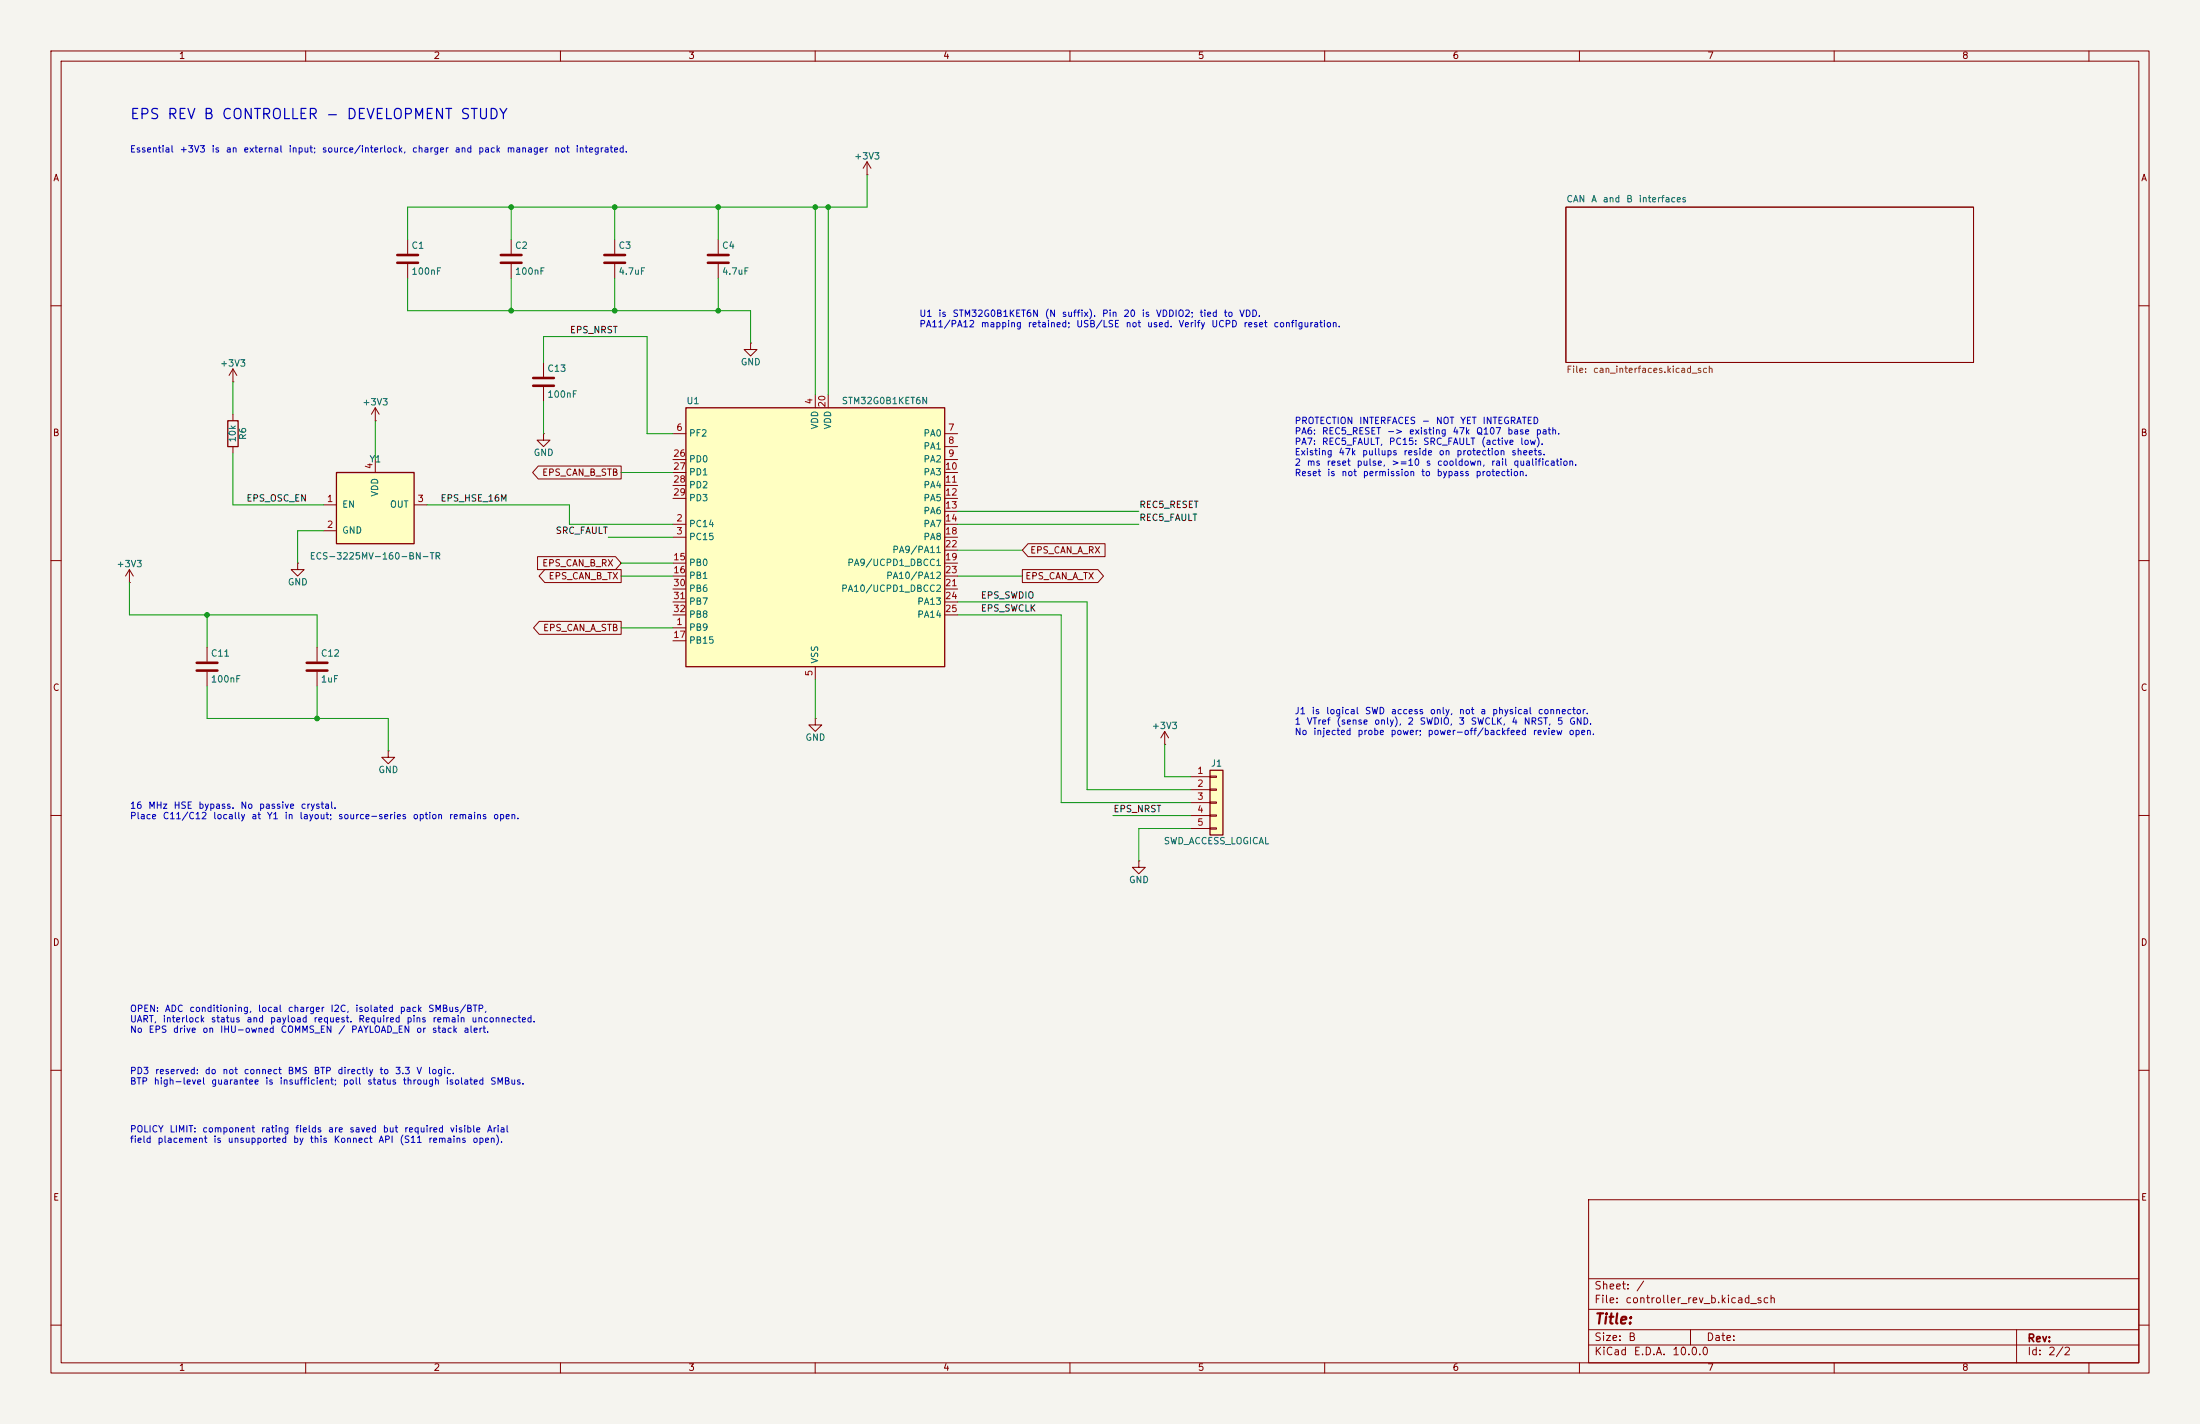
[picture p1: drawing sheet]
<svg xmlns="http://www.w3.org/2000/svg" width="432mm" height="279mm" viewBox="0 0 432 279" stroke-linecap="round" stroke-linejoin="round" font-family="sans-serif">
<path d="M0 0h431.8v279.4h-431.8z" fill="#f5f4ef" stroke="#f5f4ef" stroke-width=".2"/>
<g fill="none" stroke="#840000" stroke-width=".2">
<path d="M10 10h411.8v259.4h-411.8zM12 12h407.8v255.4h-407.8zM60 10v2M110 10v2M160 10v2M210 10v2M260 10v2M310 10v2M360 10v2M410 10v2M307.3 40.6h80v30.5h-80zM10 60h2"/>
<path d="M106.7 71.1v2.8M106.7 75.9v2.8M419.8 60h2M106.7 85.1v1.3h1.2l-1.2 1.2-1.3-1.2h1.3M106.7 85.1h.1M10 110h2M419.8 110h2M40.6 127v2.8M40.6 131.8v2.8M10 160h2M160 141v1.2h1.3l-1.3 1.3-1.3-1.3h1.3M160 141h.1"/>
<path d="M419.8 160h2M10 210h2M419.8 210h2M311.8 235.4h108v32h-108zM10 260h2M311.8 256.9h108M311.8 250.9h108M419.8 260h2M60 267.4v2M110 267.4v2M160 267.4v2M210 267.4v2"/>
<path d="M260 267.4v2M310 267.4v2M311.8 263.9h108M311.8 260.9h108M331.8 260.9v3M360 267.4v2M395.8 260.9v6.5M410 267.4v2"/>
</g>
<path d="M104.6 74.2h4.1M104.6 75.7h4.1M38.6 130h4.1M38.6 131.6h4.1" fill="none" stroke="#840000" stroke-width=".51"/>
<path d="M134.6 80h50.8v50.8h-50.8z" fill="#ffffc2"/>
<path d="M134.6 80h50.8v50.8h-50.8z" fill="none" stroke="#840000" stroke-width=".25"/>
<g fill="none" stroke="#840000" stroke-width=".2">
<path d="M160 77.5v2.5M162.6 77.5v2.5M132.1 85.1h2.5M132.1 90.2h2.5M132.1 92.7h2.5M132.1 95.3h2.5M132.1 97.8h2.5M185.4 85.1h2.6M185.4 87.6h2.6M185.4 90.2h2.6M185.4 92.7h2.6M185.4 95.3h2.6"/>
<path d="M185.4 97.8h2.6M132.1 102.9h2.5M132.1 105.4h2.5M132.1 110.5h2.5M132.1 113h2.5M132.1 115.6h2.5M132.1 118.1h2.5M185.4 102.9h2.6M185.4 105.4h2.6M185.4 100.3h2.6M185.4 110.5h2.6M185.4 113h2.6"/>
<path d="M185.4 115.6h2.6M185.4 108h2.6M185.4 118.1h2.6M132.1 123.2h2.5M132.1 125.7h2.5M132.1 120.7h2.5M160 130.8v2.6M185.4 120.7h2.6"/>
</g>
<path d="M66 92.7h15.3v14h-15.3z" fill="#ffffc2"/>
<path d="M66 92.7h15.3v14h-15.3z" fill="none" stroke="#840000" stroke-width=".25"/>
<path d="M63.5 99.1h2.5M73.7 90.2v2.5M81.3 99.1h2.5M63.5 104.1h2.5M223.5 168.9v1.3h1.3l-1.3 1.3-1.3-1.3h1.3M223.5 168.9h.1" fill="none" stroke="#840000" stroke-width=".2"/>
<path d="M237.5 151.1h2.5v12.7h-2.5z" fill="#ffffc2"/>
<path d="M44.7 82.6h2v5h-2zM237.5 151.1h2.5v12.7h-2.5z" fill="none" stroke="#840000" stroke-width=".25"/>
<g fill="none" stroke="#840000" stroke-width=".2">
<path d="M170.2 34.3h.1M170.2 31.8l-.8 1.2M170.2 31.8l.7 1.2M170.2 31.8v2.5M80 47v2.8M80 51.8v2.8M100.3 47v2.8M100.3 51.8v2.8M120.6 47v2.8M120.6 51.8v2.8M141 47v2.8M141 51.8v2.8"/>
<path d="M45.7 74.9h.1M45.7 72.4v2.5M45.7 72.4l-.7 1.3M45.7 72.4l.8 1.3M147.3 67.3v1.3h1.3l-1.3 1.3-1.3-1.3h1.3M147.3 67.3h.1M45.7 81.3v1.3M45.7 87.6v1.3M73.7 82.6h.1M73.7 80l-.8 1.3M73.7 80l.7 1.3M73.7 80v2.6"/>
<path d="M105.6 91.4h16.3v2.6h-16.3l-1.1-1.3zM25.4 114.3h.1M25.4 111.8l-.8 1.2M25.4 111.8l.8 1.2M25.4 111.8v2.5M58.4 110.5v1.3h1.3l-1.3 1.2-1.3-1.2h1.3M58.4 110.5h.1M105.5 109.2h15.3l1.1 1.3-1.1 1.3h-15.3zM106.9 111.8h15v2.5h-15l-1.1-1.3zM200.7 111.8h14.8l1.1 1.2-1.1 1.3h-14.8zM201.8 106.7h15.1v2.5h-15.1l-1.1-1.2zM62.2 127v2.8"/>
<path d="M62.2 131.8v2.8M105.8 121.9h16.1v2.6h-16.1l-1.1-1.3zM76.2 147.3v1.3h1.3l-1.3 1.3-1.3-1.3h1.3M76.2 147.3h.1M228.6 146.1h.1M228.6 143.5l-.8 1.3M228.6 143.5l.8 1.3M228.6 143.5v2.6M233.7 152.4h3.8M233.7 154.9h3.8M233.7 157.5h3.8M237.5 152.3h1.3v.2h-1.3z"/>
<path d="M237.5 154.8h1.3v.3h-1.3zM237.5 157.4h1.3v.2h-1.3zM237.5 159.9h1.3v.2h-1.3zM233.7 160h3.8M233.7 162.6h3.8M237.5 162.4h1.3v.3h-1.3z"/>
</g>
<path d="M78 50h4M78 51.6h4M98.3 50h4.1M98.3 51.6h4.1M118.6 50h4.1M118.6 51.6h4.1M138.9 50h4.1M138.9 51.6h4.1M60.2 130h4.1M60.2 131.6h4.1" fill="none" stroke="#840000" stroke-width=".51"/>
<g fill="none" stroke="#009600" stroke-width=".2">
<path d="M170.2 34.3v6.3h-90.2v6.4M80 54.6v6.4h67.3v6.3M100.3 40.6v6.4M100.3 54.6v6.4M120.6 40.6v6.4M120.6 54.6v6.4M141 40.6v6.4M141 54.6v6.4M160 40.6v36.9M162.6 40.6v36.9M45.7 74.9v6.4M106.7 71.1v-5.1h20.3v19.1h5.1"/>
<path d="M106.7 78.7v6.4M45.7 88.9v10.2h17.8M73.7 82.6v7.6M83.8 99.1h28v3.8h20.3M121.9 92.7h10.2M25.4 114.3v6.4h36.8v6.3M63.5 104.1h-5.1v6.4M119.4 105.4h12.7M121.9 113h10.2M121.9 110.5h10.2M188 113h12.7M188 102.9h35.5"/>
<path d="M188 108h12.7M188 100.3h35.5M188 118.1h25.4v36.8h20.3M40.6 120.7v6.3M40.6 134.6v6.4h35.6v6.3M62.2 134.6v6.4M121.9 123.2h10.2M160 133.4v7.6M188 120.7h20.3v36.8h25.4M228.6 146.1v6.3h5.1M218.4 160h15.3M233.7 162.6h-10.2v6.3"/>
</g>
<g fill="#009600" stroke="#009600" stroke-width=".2">
<circle cx="141" cy="40.6" r=".46"/>
<circle cx="160" cy="40.6" r=".46"/>
<circle cx="162.6" cy="40.6" r=".46"/>
<circle cx="141" cy="61" r=".46"/>
<circle cx="100.3" cy="40.6" r=".46"/>
<circle cx="120.6" cy="40.6" r=".46"/>
<circle cx="120.6" cy="61" r=".46"/>
<circle cx="62.2" cy="141" r=".46"/>
<circle cx="100.3" cy="61" r=".46"/>
<circle cx="40.6" cy="120.7" r=".46"/>
</g>
<g font-size="2" fill="#0000c2">
<text x="25.4" y="23.9">EPS</text>
<text x="32.7" y="23.9">REV</text>
<text x="39.8" y="23.9">B</text>
<text x="43.4" y="23.9">CONTROLLER</text>
<text x="63.8" y="23.9">-</text>
<text x="67.9" y="23.9">DEVELOPMENT</text>
<text x="90.2" y="23.9">STUDY</text>
</g>
<text font-size="2" fill="#840000" x="312.8" y="260.3">Title:</text>
<g font-size="1.5" fill="#840000">
<text x="312.8" y="256.1">File:</text>
<text x="312.8" y="253.4">Sheet:</text>
<text x="318.9" y="256.1">controller_rev_b.kicad_sch</text>
<text x="321" y="253.4">/</text>
<text x="312.8" y="263.5">Size:</text>
<text x="319.5" y="263.5">B</text>
<text x="334.8" y="263.5">Date:</text>
<text x="397.8" y="263.7">Rev:</text>
<text x="312.8" y="266.3">KiCad</text>
<text x="320.5" y="266.3">E.D.A.</text>
<text x="328.1" y="266.3">10.0.0</text>
<text x="397.8" y="266.3">Id:</text>
<text x="401.9" y="266.3">2/2</text>
</g>
<g font-size="1.3" fill="#840000">
<text x="35" y="11.9">1</text>
<text x="85" y="11.9">2</text>
<text x="135" y="11.9">3</text>
<text x="185" y="11.9">4</text>
<text x="235" y="11.9">5</text>
<text x="285" y="11.9">6</text>
<text x="335" y="11.9">7</text>
<text x="385" y="11.9">8</text>
<text x="10.3" y="35.9">A</text>
<text x="420.1" y="35.9">A</text>
<text x="10.3" y="85.9">B</text>
<text x="420.1" y="85.9">B</text>
<text x="106.3" y="93.7">EPS_CAN_B_STB</text>
<text x="106.3" y="111.4">EPS_CAN_B_RX</text>
<text x="107.6" y="114">EPS_CAN_B_TX</text>
<text x="201.1" y="114">EPS_CAN_A_TX</text>
<text x="202.1" y="108.9">EPS_CAN_A_RX</text>
<text x="106.5" y="124.1">EPS_CAN_A_STB</text>
<text x="10.3" y="135.9">C</text>
<text x="420.1" y="135.9">C</text>
<text x="10.3" y="185.9">D</text>
<text x="420.1" y="185.9">D</text>
<text x="10.3" y="235.9">E</text>
<text x="420.1" y="235.9">E</text>
<text x="35" y="269.3">1</text>
<text x="85" y="269.3">2</text>
<text x="135" y="269.3">3</text>
<text x="185" y="269.3">4</text>
<text x="235" y="269.3">5</text>
<text x="285" y="269.3">6</text>
<text x="335" y="269.3">7</text>
<text x="385" y="269.3">8</text>
</g>
<g font-size="1.3" fill="#0000c2">
<text x="25.4" y="30.2">Essential</text>
<text x="35.2" y="30.2">+3V3</text>
<text x="41.4" y="30.2">is</text>
<text x="44.2" y="30.2">an</text>
<text x="47.7" y="30.2">external</text>
<text x="56.5" y="30.2">input;</text>
<text x="63.1" y="30.2">source/interlock,</text>
<text x="80.8" y="30.2">charger</text>
<text x="89.1" y="30.2">and</text>
<text x="93.8" y="30.2">pack</text>
<text x="99.3" y="30.2">manager</text>
<text x="108.7" y="30.2">not</text>
<text x="112.9" y="30.2">integrated.</text>
<text x="180.3" y="62.5">U1</text>
<text x="180.3" y="64.5">PA11/PA12</text>
<text x="184.1" y="62.5">is</text>
<text x="186.9" y="62.5">STM32G0B1KET6N</text>
<text x="192.4" y="64.5">mapping</text>
<text x="201.6" y="64.5">retained;</text>
<text x="205" y="62.5">(N</text>
<text x="208.3" y="62.5">suffix).</text>
<text x="211.1" y="64.5">USB/LSE</text>
<text x="216.2" y="62.5">Pin</text>
<text x="220.4" y="62.5">20</text>
<text x="220.8" y="64.5">not</text>
<text x="224" y="62.5">is</text>
<text x="225" y="64.5">used.</text>
<text x="226.8" y="62.5">VDDIO2;</text>
<text x="231.2" y="64.5">Verify</text>
<text x="235.3" y="62.5">tied</text>
<text x="237.6" y="64.5">UCPD</text>
<text x="240.1" y="62.5">to</text>
<text x="243.1" y="62.5">VDD.</text>
<text x="244" y="64.5">reset</text>
<text x="249.8" y="64.5">configuration.</text>
<text x="254" y="83.5">PROTECTION</text>
<text x="266.7" y="83.5">INTERFACES</text>
<text x="279" y="83.5">-</text>
<text x="281.7" y="83.5">NOT</text>
<text x="286.5" y="83.5">YET</text>
<text x="290.9" y="83.5">INTEGRATED</text>
<text x="254" y="85.6">PA6:</text>
<text x="254" y="87.6">PA7:</text>
<text x="254" y="89.6">Existing</text>
<text x="259.3" y="85.6">REC5_RESET</text>
<text x="259.3" y="87.6">REC5_FAULT,</text>
<text x="262.6" y="89.6">47k</text>
<text x="267.2" y="89.6">pullups</text>
<text x="272.1" y="85.6">-&gt;</text>
<text x="272.5" y="87.6">PC15:</text>
<text x="275.4" y="89.6">reside</text>
<text x="276.4" y="85.6">existing</text>
<text x="279.2" y="87.6">SRC_FAULT</text>
<text x="282.3" y="89.6">on</text>
<text x="285" y="85.6">47k</text>
<text x="285.7" y="89.6">protection</text>
<text x="289.6" y="85.6">Q107</text>
<text x="290.6" y="87.6">(active</text>
<text x="295.7" y="85.6">base</text>
<text x="296.5" y="89.6">sheets.</text>
<text x="298.3" y="87.6">low).</text>
<text x="301.3" y="85.6">path.</text>
<text x="254" y="91.7">2</text>
<text x="254" y="93.7">Reset</text>
<text x="256.4" y="91.7">ms</text>
<text x="260.3" y="91.7">reset</text>
<text x="260.4" y="93.7">is</text>
<text x="263.2" y="93.7">not</text>
<text x="266.2" y="91.7">pulse,</text>
<text x="267.4" y="93.7">permission</text>
<text x="273" y="91.7">&gt;=10</text>
<text x="278.8" y="93.7">to</text>
<text x="279.8" y="91.7">s</text>
<text x="281.9" y="93.7">bypass</text>
<text x="281.9" y="91.7">cooldown,</text>
<text x="289.5" y="93.7">protection.</text>
<text x="292.6" y="91.7">rail</text>
<text x="296.9" y="91.7">qualification.</text>
<text x="254" y="140.4">J1</text>
<text x="254" y="142.5">1</text>
<text x="256.4" y="142.5">VTref</text>
<text x="257.3" y="140.4">is</text>
<text x="260.2" y="140.4">logical</text>
<text x="262.2" y="142.5">(sense</text>
<text x="267.8" y="140.4">SWD</text>
<text x="269.6" y="142.5">only),</text>
<text x="272.9" y="140.4">access</text>
<text x="276.2" y="142.5">2</text>
<text x="278.5" y="142.5">SWDIO,</text>
<text x="280.5" y="140.4">only,</text>
<text x="286.2" y="142.5">3</text>
<text x="286.2" y="140.4">not</text>
<text x="288.6" y="142.5">SWCLK,</text>
<text x="290.4" y="140.4">a</text>
<text x="292.8" y="140.4">physical</text>
<text x="296.6" y="142.5">4</text>
<text x="298.9" y="142.5">NRST,</text>
<text x="301.7" y="140.4">connector.</text>
<text x="305.5" y="142.5">5</text>
<text x="307.9" y="142.5">GND.</text>
<text x="254" y="144.5">No</text>
<text x="257.7" y="144.5">injected</text>
<text x="266.3" y="144.5">probe</text>
<text x="272.8" y="144.5">power;</text>
<text x="280.1" y="144.5">power-off/backfeed</text>
<text x="300.7" y="144.5">review</text>
<text x="307.8" y="144.5">open.</text>
<text x="25.4" y="159">16</text>
<text x="25.4" y="161">Place</text>
<text x="29" y="159">MHz</text>
<text x="31.8" y="161">C11/C12</text>
<text x="34" y="159">HSE</text>
<text x="38.8" y="159">bypass.</text>
<text x="41.7" y="161">locally</text>
<text x="47.1" y="159">No</text>
<text x="49.2" y="161">at</text>
<text x="50.7" y="159">passive</text>
<text x="52.3" y="161">Y1</text>
<text x="55.7" y="161">in</text>
<text x="58.7" y="161">layout;</text>
<text x="58.9" y="159">crystal.</text>
<text x="66.3" y="161">source-series</text>
<text x="80.9" y="161">option</text>
<text x="88" y="161">remains</text>
<text x="96.7" y="161">open.</text>
<text x="25.4" y="198.9">OPEN:</text>
<text x="25.4" y="200.9">UART,</text>
<text x="25.4" y="202.9">No</text>
<text x="29.1" y="202.9">EPS</text>
<text x="31.8" y="200.9">interlock</text>
<text x="32.3" y="198.9">ADC</text>
<text x="33.8" y="202.9">drive</text>
<text x="37.1" y="198.9">conditioning,</text>
<text x="39.6" y="202.9">on</text>
<text x="41.3" y="200.9">status</text>
<text x="43.1" y="202.9">IHU-owned</text>
<text x="48.3" y="200.9">and</text>
<text x="50.5" y="198.9">local</text>
<text x="52.9" y="200.9">payload</text>
<text x="55" y="202.9">COMMS_EN</text>
<text x="56.4" y="198.9">charger</text>
<text x="61.4" y="200.9">request.</text>
<text x="64.8" y="198.9">I2C,</text>
<text x="66.3" y="202.9">/</text>
<text x="68.8" y="202.9">PAYLOAD_EN</text>
<text x="69.6" y="198.9">isolated</text>
<text x="70.2" y="200.9">Required</text>
<text x="78.3" y="198.9">pack</text>
<text x="79.7" y="200.9">pins</text>
<text x="81.6" y="202.9">or</text>
<text x="83.9" y="198.9">SMBus/BTP,</text>
<text x="84.7" y="202.9">stack</text>
<text x="84.8" y="200.9">remain</text>
<text x="90.9" y="202.9">alert.</text>
<text x="92.4" y="200.9">unconnected.</text>
<text x="25.4" y="211.1">PD3</text>
<text x="25.4" y="213.1">BTP</text>
<text x="30.1" y="213.1">high-level</text>
<text x="30.3" y="211.1">reserved:</text>
<text x="40.1" y="211.1">do</text>
<text x="41.3" y="213.1">guarantee</text>
<text x="43.5" y="211.1">not</text>
<text x="47.7" y="211.1">connect</text>
<text x="52" y="213.1">is</text>
<text x="54.8" y="213.1">insufficient;</text>
<text x="56.4" y="211.1">BMS</text>
<text x="61.5" y="211.1">BTP</text>
<text x="66.1" y="211.1">directly</text>
<text x="67.2" y="213.1">poll</text>
<text x="72" y="213.1">status</text>
<text x="74.4" y="211.1">to</text>
<text x="77.4" y="211.1">3.3</text>
<text x="79" y="213.1">through</text>
<text x="81.6" y="211.1">V</text>
<text x="83.9" y="211.1">logic.</text>
<text x="87.4" y="213.1">isolated</text>
<text x="96.1" y="213.1">SMBus.</text>
<text x="25.4" y="222.5">POLICY</text>
<text x="25.4" y="224.5">field</text>
<text x="30.8" y="224.5">placement</text>
<text x="33.2" y="222.5">LIMIT:</text>
<text x="39.6" y="222.5">component</text>
<text x="41.8" y="224.5">is</text>
<text x="44.6" y="224.5">unsupported</text>
<text x="51.1" y="222.5">rating</text>
<text x="57.4" y="224.5">by</text>
<text x="57.8" y="222.5">fields</text>
<text x="60.7" y="224.5">this</text>
<text x="64.3" y="222.5">are</text>
<text x="65.4" y="224.5">Konnect</text>
<text x="68.5" y="222.5">saved</text>
<text x="74.2" y="224.5">API</text>
<text x="75" y="222.5">but</text>
<text x="78.3" y="224.5">(S11</text>
<text x="79.2" y="222.5">required</text>
<text x="84" y="224.5">remains</text>
<text x="88.2" y="222.5">visible</text>
<text x="92.6" y="224.5">open).</text>
<text x="95.5" y="222.5">Arial</text>
</g>
<g font-size="1.3" fill="#006464">
<text x="167.5" y="31.6">+3V3</text>
<text x="307.3" y="40">CAN</text>
<text x="312.2" y="40">A</text>
<text x="314.5" y="40">and</text>
<text x="319.1" y="40">B</text>
<text x="321.5" y="40">interfaces</text>
<text x="80.7" y="49.1">C1</text>
<text x="101" y="49.1">C2</text>
<text x="121.3" y="49.1">C3</text>
<text x="141.6" y="49.1">C4</text>
<text x="80.7" y="54.2">100nF</text>
<text x="101" y="54.2">100nF</text>
<text x="121.3" y="54.2">4.7uF</text>
<text x="141.6" y="54.2">4.7uF</text>
<text x="145.3" y="72">GND</text>
<text x="43.1" y="72.2">+3V3</text>
<text x="107.3" y="73.3">C13</text>
<text x="71" y="79.9">+3V3</text>
<text x="107.3" y="78.3">100nF</text>
<text x="134.6" y="79.6">U1</text>
<text x="165.1" y="79.6">STM32G0B1KET6N</text>
<text x="46.6" y="86.9" transform="rotate(-90 46.6 86.9)">10k</text>
<text x="48.6" y="86.4" transform="rotate(-90 48.6 86.4)">R6</text>
<text x="104.6" y="89.8">GND</text>
<text x="135.1" y="86">PF2</text>
<text x="160.9" y="84.3" transform="rotate(-90 160.9 84.3)">VDD</text>
<text x="163.4" y="84.3" transform="rotate(-90 163.4 84.3)">VDD</text>
<text x="181.1" y="86">PA0</text>
<text x="181.1" y="88.5">PA1</text>
<text x="72.4" y="91">Y1</text>
<text x="135.1" y="91">PD0</text>
<text x="135.1" y="93.6">PD1</text>
<text x="181.1" y="91">PA2</text>
<text x="181.1" y="93.6">PA3</text>
<text x="67.1" y="99.9">EN</text>
<text x="74.5" y="97.6" transform="rotate(-90 74.5 97.6)">VDD</text>
<text x="76.4" y="99.9">OUT</text>
<text x="135.1" y="96.1">PD2</text>
<text x="135.1" y="98.7">PD3</text>
<text x="181.1" y="96.1">PA4</text>
<text x="181.1" y="98.7">PA5</text>
<text x="181.1" y="101.2">PA6</text>
<text x="67.1" y="105">GND</text>
<text x="135.1" y="103.7">PC14</text>
<text x="135.1" y="106.3">PC15</text>
<text x="181.1" y="103.7">PA7</text>
<text x="181.1" y="106.3">PA8</text>
<text x="22.8" y="111.6">+3V3</text>
<text x="60.7" y="110.1">ECS-3225MV-160-BN-TR</text>
<text x="135.1" y="111.4">PB0</text>
<text x="135.1" y="113.9">PB1</text>
<text x="166.2" y="111.4">PA9/UCPD1_DBCC1</text>
<text x="173.8" y="113.9">PA10/PA12</text>
<text x="175" y="108.8">PA9/PA11</text>
<text x="56.4" y="115.2">GND</text>
<text x="135.1" y="116.4">PB6</text>
<text x="135.1" y="119">PB7</text>
<text x="165" y="116.4">PA10/UCPD1_DBCC2</text>
<text x="179.9" y="119">PA13</text>
<text x="135.1" y="124.1">PB9</text>
<text x="135.1" y="121.5">PB8</text>
<text x="179.9" y="121.5">PA14</text>
<text x="41.3" y="129.1">C11</text>
<text x="62.9" y="129.1">C12</text>
<text x="135.1" y="126.6">PB15</text>
<text x="160.9" y="130.3" transform="rotate(-90 160.9 130.3)">VSS</text>
<text x="41.3" y="134.2">100nF</text>
<text x="62.9" y="134.2">1uF</text>
<text x="226" y="143.4">+3V3</text>
<text x="158" y="145.6">GND</text>
<text x="74.2" y="152">GND</text>
<text x="237.6" y="150.7">J1</text>
<text x="228.3" y="166">SWD_ACCESS_LOGICAL</text>
<text x="221.5" y="173.6">GND</text>
</g>
<g font-size="1.3" fill="#0f0f0f">
<text x="111.8" y="65.7">EPS_NRST</text>
<text x="48.3" y="98.7">EPS_OSC_EN</text>
<text x="86.4" y="98.7">EPS_HSE_16M</text>
<text x="223.5" y="100">REC5_RESET</text>
<text x="109" y="105.1">SRC_FAULT</text>
<text x="223.5" y="102.5">REC5_FAULT</text>
<text x="192.4" y="117.8">EPS_SWDIO</text>
<text x="192.4" y="120.3">EPS_SWCLK</text>
<text x="218.4" y="159.7">EPS_NRST</text>
</g>
<g font-size="1.3" fill="#725600">
<text x="307.3" y="73.5">File:</text>
<text x="312.6" y="73.5">can_interfaces.kicad_sch</text>
</g>
<g font-size="1.3" fill="#a90000">
<text x="159.8" y="79.4" transform="rotate(-90 159.8 79.4)">4</text>
<text x="162.3" y="80.1" transform="rotate(-90 162.3 80.1)">20</text>
<text x="132" y="89.9">26</text>
<text x="132.6" y="84.8">6</text>
<text x="186" y="84.8">7</text>
<text x="186" y="87.4">8</text>
<text x="186" y="89.9">9</text>
<text x="73.4" y="92.1" transform="rotate(-90 73.4 92.1)">4</text>
<text x="132" y="92.5">27</text>
<text x="132" y="95">28</text>
<text x="185.4" y="92.5">10</text>
<text x="185.4" y="95">11</text>
<text x="64.1" y="98.8">1</text>
<text x="81.8" y="98.8">3</text>
<text x="132" y="97.5">29</text>
<text x="185.4" y="97.5">12</text>
<text x="185.4" y="100.1">13</text>
<text x="64.1" y="103.9">2</text>
<text x="132.6" y="102.6">2</text>
<text x="132.6" y="105.2">3</text>
<text x="185.4" y="102.6">14</text>
<text x="185.4" y="105.2">18</text>
<text x="185.4" y="107.7">22</text>
<text x="132" y="110.2">15</text>
<text x="132" y="112.8">16</text>
<text x="185.4" y="110.2">19</text>
<text x="185.4" y="112.8">23</text>
<text x="132" y="115.3">30</text>
<text x="132" y="117.9">31</text>
<text x="185.4" y="115.3">21</text>
<text x="185.4" y="117.9">24</text>
<text x="132" y="125.5">17</text>
<text x="132" y="120.4">32</text>
<text x="132.6" y="122.9">1</text>
<text x="185.4" y="120.4">25</text>
<text x="159.8" y="132.8" transform="rotate(-90 159.8 132.8)">5</text>
<text x="234.9" y="152.1">1</text>
<text x="234.9" y="154.7">2</text>
<text x="234.9" y="157.2">3</text>
<text x="234.9" y="159.8">4</text>
<text x="234.9" y="162.3">5</text>
</g>
</svg>
